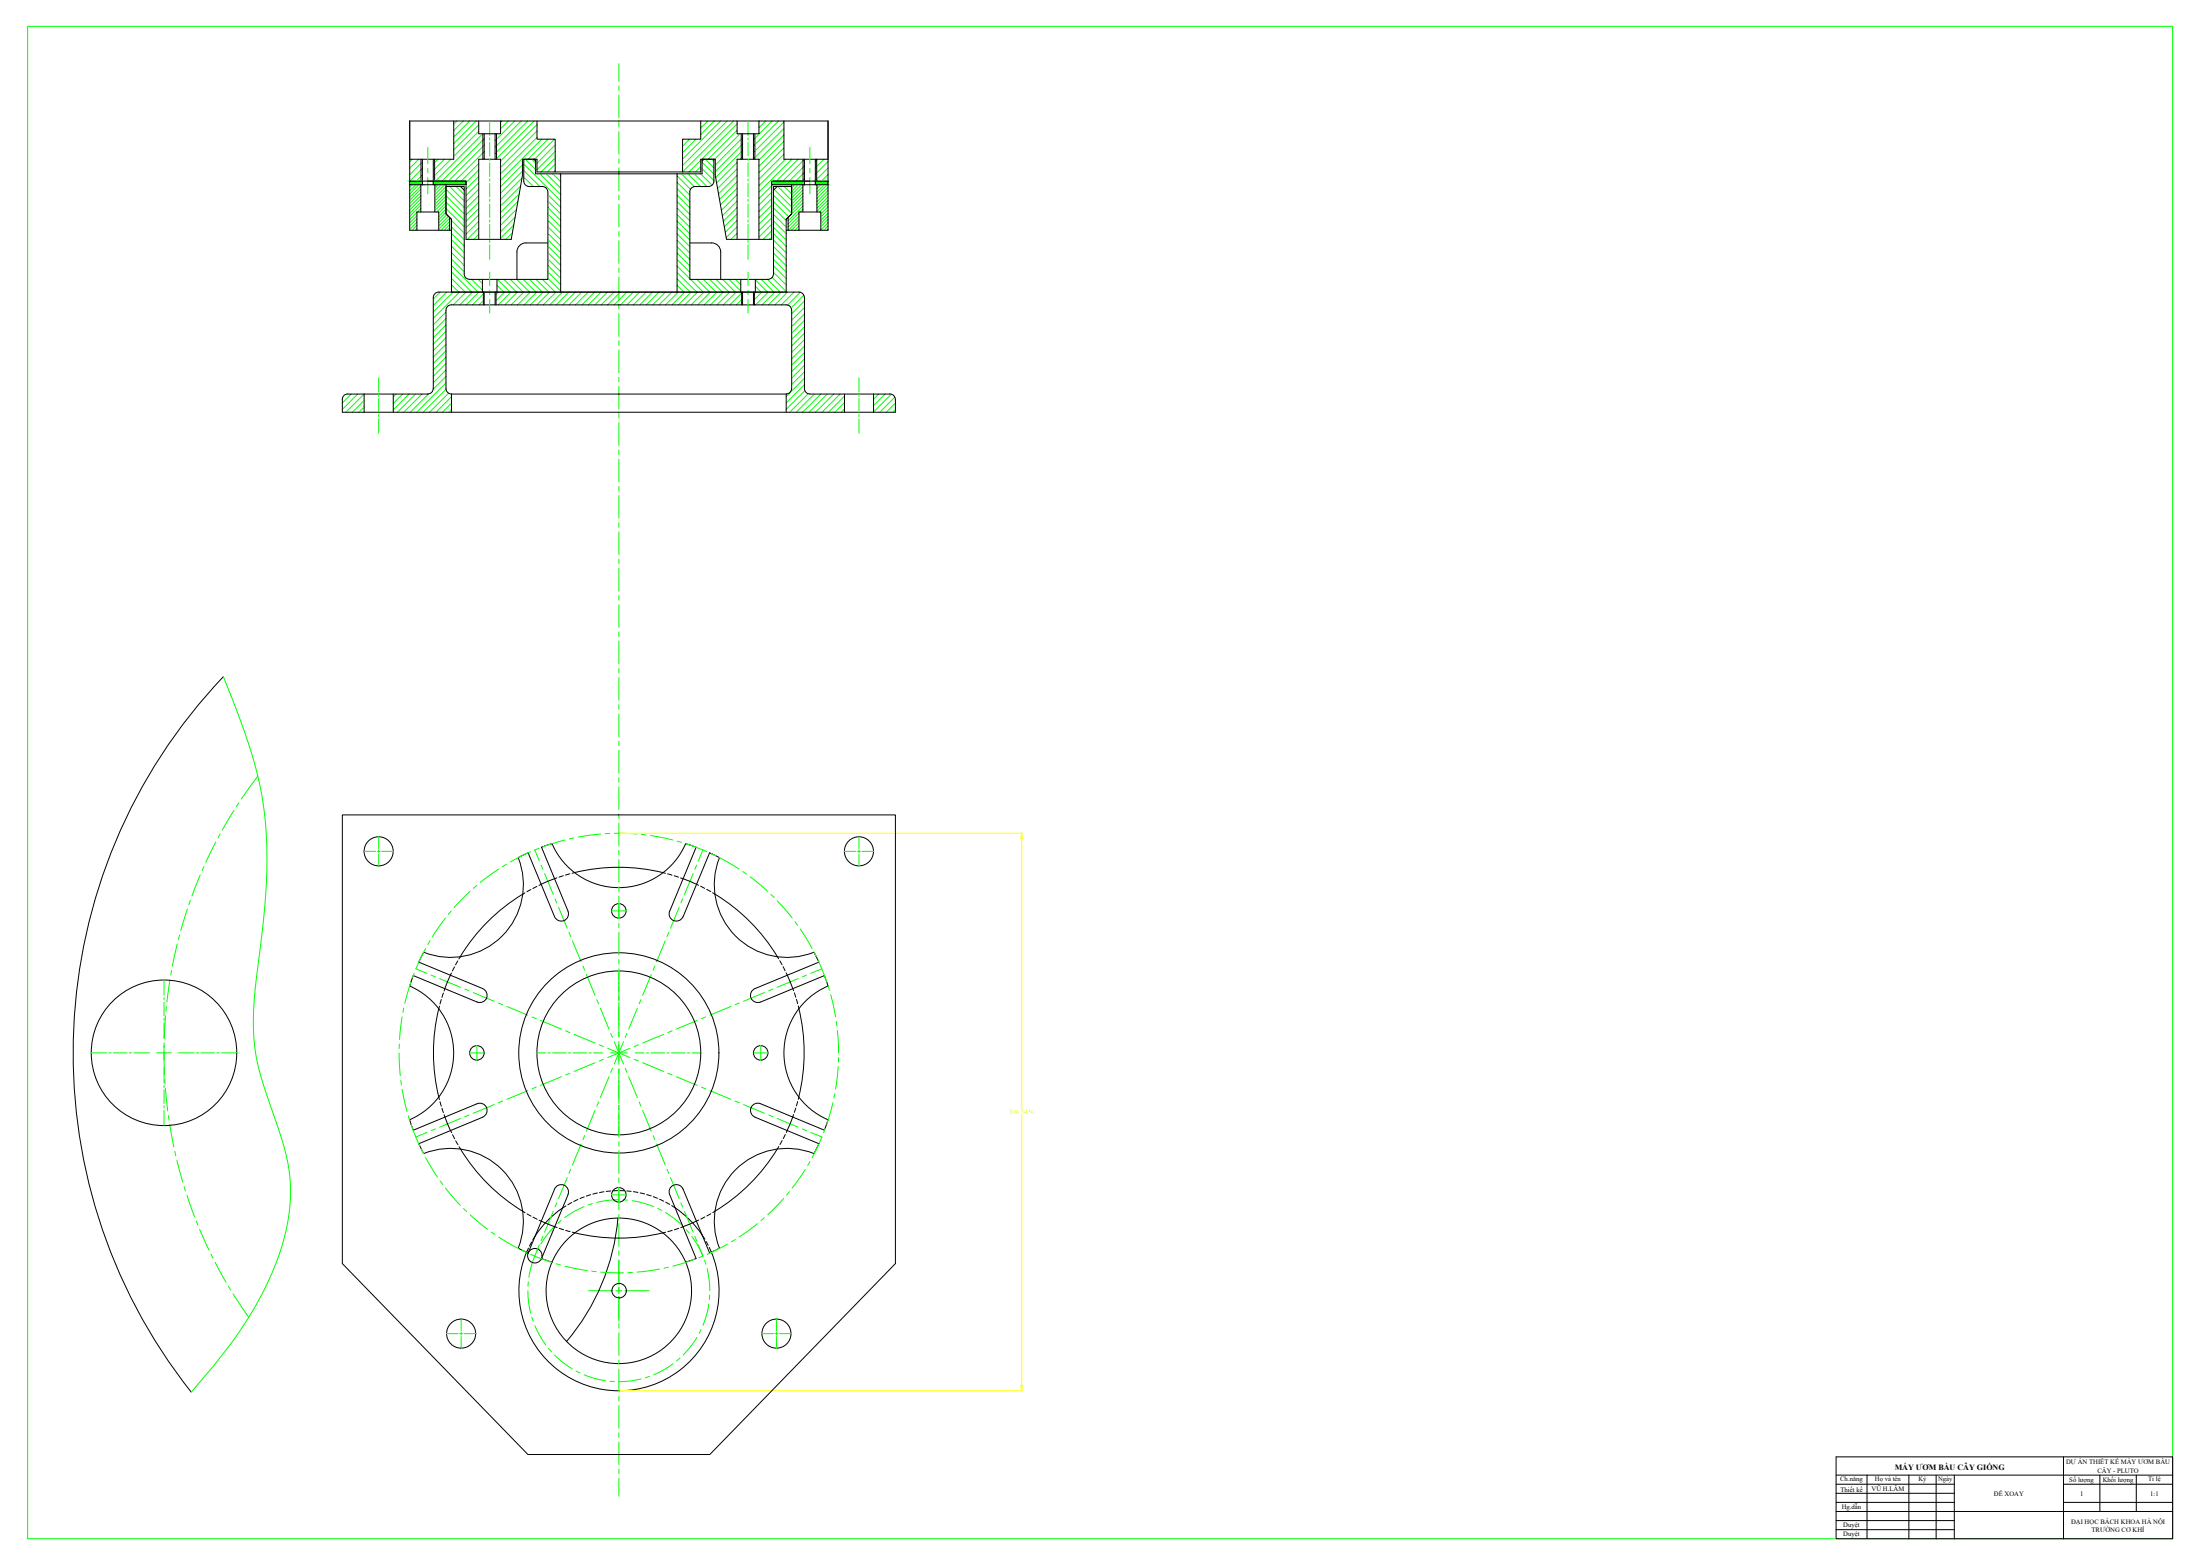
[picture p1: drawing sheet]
<svg xmlns="http://www.w3.org/2000/svg" width="1189mm" height="841mm" viewBox="0 0 1189 841" stroke-linecap="round" stroke-linejoin="round" font-family="sans-serif">
<!-- layer: LIENDAM -->
<path d="M15 14h1159v817h-1159z" fill="none" stroke="#0f0" stroke-width=".54"/>
<!-- layer: net dam -->
<g fill="none" stroke="#000" stroke-width=".54">
<path d="M245 65v21h-24M259 65v7h12v-7M262 72v14M268 72v14M290 65v10h10v18M379 65v10h-10v18M398 65v7h12v-7M401 72v14M407 72v14M424 65v21h23M221 98h31v2h-31zM221 100v24h22v-7"/>
<path d="M221 98v-33h226v33M227 100v15M228 86v14M231 98h21v31h24l6-34v-9h8v7h89v-7h8v9l6 34h24v-31h21M234 86v14M235 100v15M241 100v16l3 2M283 86v12l1 2 1 1h8M289 87v-1h-1l1 1v7h90v-7l1-1h-1v1M303 94v64M366 94v64M386 86v12l-1 2-1 1h-8"/>
<path d="M417 98h30v2h-30zM428 100v16l-3 2M434 100v15M435 86v14M441 86v14M441 100v15M447 100v24h-21v-7M244 118v40h181v-40M249 101l2 2v46l1 1 2 1M249 101h-8v15l3 2M249 101h2v2M293 101h2l1 3"/>
<path d="M296 104v47h-42M373 104v47h42M376 101h-2l-1 3M420 101l-2 2v45l-1 2-2 1M420 101h8v15l-3 2M420 101h-2v2M225 124v-9h12v9M243 124h1M259 129v-43h12v43M296 131h-12a5 5 0 0 0-5 5v15M373 131h12a5 5 0 0 1 4 5v15M398 129v-43h12v43"/>
<path d="M425 124h1M432 124v-9h12v9M237 158h-2l-1 3v49l-1 2-2 1h-43M237 158h195h2l1 3M261 151v7M262 158v7M268 158v7M269 151v7M400 151v7M401 158v7M407 158v7M408 151v7"/>
<path d="M435 161v49M188 213h-2l-1 2v8h299v-8l-1-2h-2M197 213v10M213 213v10M244 213l-2-1-1-2v-42l1-3h2h182l1 1 1 2v42l-1 2-2 1M244 213h181M244 213v10M425 213v10M435 210l1 2 2 1h43M456 213v10M472 213v10M121 366a295 295 0 0 0-18 386"/>
<path d="M334 440h-149v243l100 103h99l100-103v-243h-149M300 475l-8 3M310 471a100 100 0 0 1 48 0M369 475l7 3M283 483a100 100 0 0 0-34 34M362 492a4 4 0 0 0 2 5 4 4 0 0 0 5-2l14-34 6 2a39 39 0 0 0 8 43 39 39 0 0 0 43 8M362 492l14-34-5-2a39 39 0 0 1-37 23 39 39 0 0 1-36-23l-5 2 14 34a4 4 0 0 1-2 5 4 4 0 0 1-5-2l-15-34-5 2a39 39 0 0 1-9 43 39 39 0 0 1-42 8l-3 6M386 483a100 100 0 0 1 34 34M226 520l35 14a4 4 0 0 1 2 5 4 4 0 0 1-5 2l-35-14-2 6a39 39 0 0 1 24 36 39 39 0 0 1-24 36l2 5 35-14a4 4 0 0 1 5 2 4 4 0 0 1-2 5l-35 15 3 5a39 39 0 0 1 42 9 39 39 0 0 1 9 42l5 3 15-35M440 514l2 6M443 520l-35 14a4 4 0 0 0-2 5 4 4 0 0 0 5 2l35-14 1 6a39 39 0 0 0-23 36 39 39 0 0 0 23 36l-1 5-35-14a4 4 0 0 0-5 2 4 4 0 0 0 2 5l35 15M243 527l-3 7"/>
<path d="M425 527l3 7M237 545a100 100 0 0 0 0 48M432 545a100 100 0 0 1 0 48M240 603l3 8M428 603l-3 7M442 618l-2 5M249 620a100 100 0 0 0 34 34M420 620a100 100 0 0 1-34 34M440 623a39 39 0 0 0-43 9 39 39 0 0 0-8 42l-6 3-14-35M293 660l7 3M300 642a4 4 0 0 1 5-2 4 4 0 0 1 2 5M304 653l-8 6-7 9"/>
<path d="M307 645l-14 35 5 2M334 658a119 119 0 0 1-28 67M362 645l14 35-5 2M365 652l8 7 6 8M369 642a4 4 0 0 0-5-2 4 4 0 0 0-2 5M376 660l-7 3M311 666a100 100 0 0 0 47 0M384 676a54 54 0 0 1-49 75 54 54 0 0 1-50-75M298 682a39 39 0 0 0 36 55 39 39 0 0 0 37-55M298 682a39 39 0 0 1 36-24 39 39 0 0 1 37 24M992 787h182v44h-182zM992 797h182"/>
<path d="M1009 797v34M1032 797v34M1046 797v34M1056 797v34M1115 787v44M1135 797v19M1154 797v19M992 802h64M992 807h64M992 812h64M992 816h182M1115 802h59"/>
<path d="M1115 812h59M992 821h64M992 826h64"/>
<circle cx="205" cy="460" r="8"/>
<circle cx="464" cy="460" r="8"/>
<circle cx="334" cy="492" r="4"/>
<circle cx="89" cy="569" r="39"/>
<circle cx="258" cy="569" r="4"/>
<circle cx="334" cy="569" r="54"/>
<circle cx="334" cy="569" r="44"/>
<circle cx="411" cy="569" r="4"/>
<circle cx="334" cy="645" r="4"/>
<circle cx="289" cy="678" r="4"/>
<circle cx="335" cy="697" r="4"/>
<circle cx="249" cy="720" r="8"/>
<circle cx="420" cy="720" r="8"/>
</g>
<!-- layer: duong tam -->
<g fill="none" stroke="#0f0" stroke-width=".54">
<path d="M334 34v10M334 46v3M334 51v13M231 80v8M265 65v8M265 74v2M265 77v7M334 66v3M334 71v12M404 65v8M404 74v2M404 77v7"/>
<path d="M438 80v8M231 91v2M231 96v9M265 86v1M265 88v7M265 97v1M265 99v7M334 86v2M334 91v12M404 86v1M404 88v7M404 97v1"/>
<path d="M404 99v7M438 91v2M438 96v9M265 108v1M265 110v7M265 119v1M334 105v3M334 110v13M404 108v1M404 110v7M404 119v1M265 121v8"/>
<path d="M265 130v1M265 132v8M334 125v3M334 130v12M404 121v8M404 130v1M404 132v8M265 147v7M265 157v2M334 145v2M334 150v12M404 147v7"/>
<path d="M404 157v2M265 162v7M334 164v3M334 169v13M404 162v7M334 184v3M334 189v12M205 204v8M205 213v1M205 215v8M334 204v2M334 209v12"/>
<path d="M464 204v8M464 213v1M464 215v8M205 224v1M205 226v8M334 223v3M334 228v13M464 224v1M464 226v8M334 243v3M334 248v12M334 263v2"/>
<path d="M334 268v12M334 282v3M334 287v13M334 302v3M334 307v12M334 322v2M334 327v12M334 341v3M334 346v13M334 361v3M334 366v12M334 381v2"/>
<path d="M334 386v12M139 419l-9 13M334 400v3M334 405v13M126 438l-6 10M129 434l-1 2M334 420v2M334 425v12M334 440v2M117 455l-6 11M119 450l-1 3M197 460h6"/>
<path d="M204 460h1M205 452v6M205 459v2M206 460h7M289 459l2 6M291 458l-2 1M305 454l-11 3M310 453h-2M325 451l-13 1M330 450h-3M332 450l12 1M334 445v12"/>
<path d="M334 459v3M347 451h2M352 451l12 3M366 454l2 1M371 456l11 4M380 459l-3 6M456 460h7M463 460h2M464 452v6M464 459v2M466 460h6M108 473l-4 11"/>
<path d="M110 468l-1 2M205 461v7M258 478l-2 2M269 469l-9 8M274 467l-2 1M287 460l-11 6M292 467l1 3M294 472l5 11M334 464v13M334 479v2M375 472l-5 11M376 467l-1 3"/>
<path d="M384 461l3 1M389 463l10 6M401 471l2 1M405 474l10 7M464 461v7M101 491l-3 12M103 486l-1 3M241 496l-7 10M244 492l-2 2M254 481l-9 9M300 485l1 3M302 490l5 11"/>
<path d="M330 492h4M334 492h1M334 484v12M334 499v2M335 492h3M367 490l-5 11M369 485l-1 3M417 483l1 2M420 487l8 9M430 498l1 2M96 510l-3 12M97 505l-1 2"/>
<path d="M230 512l-5 11M232 508l-1 2M307 504l1 2M309 508l5 12M334 504v12M334 518v3M359 508l-4 12M361 504l-1 2M432 502l7 10M440 514l1 3M442 519l5 11M89 529v9"/>
<path d="M89 539v1M92 529l-2 12M93 524l-1 3M222 530l-3 12M224 526l-1 2M225 523l6 3M233 527l2 1M238 529l11 4M251 534l2 1M256 536l11 5M315 522l1 2M317 526l5 12"/>
<path d="M334 523v17M352 526l-5 12M354 522l-1 2M413 536l-11 5M418 534l-3 1M431 529l-11 4M436 527l-2 1M444 523l-6 3M448 533v2M449 537l3 12M89 541v8M89 550v1"/>
<path d="M89 552v9M89 549v12M90 544v2M217 549l-1 12M218 544v3M269 542l3 1M274 544l11 4M288 549l2 1M292 551l11 5M306 557l2 1M310 559l12 4M322 540l1 2"/>
<path d="M324 545l5 11M330 558l1 2M334 542v18M339 558l-1 2M344 545l-4 11M346 540l-1 2M359 559l-12 4M363 557l-2 1M377 551l-12 5M381 549l-2 1M395 544l-11 4M399 542l-2 1"/>
<path d="M452 552v2M453 557v12M49 569h9M59 569h1M61 569h8M70 569h1M72 569h9M85 569h8M89 568v13M89 565v8M89 577v8M89 563v3"/>
<path d="M96 569h9M106 569h1M109 569h7M117 569h1M120 569h8M216 569v12M216 564v2M254 569h3M257 569h1M258 565v3M258 568v1M258 570v3"/>
<path d="M259 569h3M290 569h5M296 569h1M299 569h7M307 569h1M308 580l-2 1M310 569h7M318 569h1M321 569h5M322 574l-12 5M324 564l2 1M326 572l-2 1"/>
<path d="M328 566l12 5M330 569h9M331 577l-1 2M332 563l2 6M334 563v12M334 577v18M334 569l3 6M334 569l-6 2M337 563l-5 12M338 577l1 2M340 566l-6 3M343 572l2 1"/>
<path d="M343 569h5M345 564l-2 1M347 574l12 5M349 569h2M352 569h7M360 569h2M361 580l2 1M363 569h7M371 569h2M374 569h5M407 569h3M411 569h1"/>
<path d="M411 565v3M411 568v1M411 570v3M412 569h3M453 576l-1 12M453 571v3M89 586v1M89 589v7M89 597v2M89 600v8M89 583v2M89 588l2 12"/>
<path d="M217 584v2M217 588l3 12M267 597l-11 4M272 595l-3 1M285 589l-11 5M290 587l-2 1M303 582l-11 4M322 600l-5 11M323 595l-1 2M329 582l-5 11M334 595v1M334 597v17"/>
<path d="M340 582l4 11M345 595l1 2M347 600l5 11M365 582l12 4M379 587l2 1M384 589l11 5M397 595l2 1M402 597l11 4M450 596l-3 11M451 591v2M91 603v2M92 607l2 13"/>
<path d="M221 603v2M222 607l5 12M231 612l-6 2M235 610l-2 1M249 604l-11 5M253 602l-2 1M314 618l-5 11M316 613l-1 3M334 617v2M353 613l1 3M355 618l4 11M415 602l3 1"/>
<path d="M420 604l11 5M434 610l2 1M438 612l6 2-5 11M446 610l-1 2M94 622l1 2M96 627l3 12M228 621l1 2M230 625l6 11M238 638l1 2M307 636l-5 11M308 632l-1 2M334 622v12"/>
<path d="M334 636v3M360 632l1 2M362 636l5 11M435 632l-7 10M438 627l-2 3M99 641l1 2M101 646l4 11M106 659l1 3M241 642l8 9M250 653l2 2M254 656l9 8M299 654l-5 12"/>
<path d="M301 650l-1 2M303 659l-2 2M316 652l-11 6M320 650l-2 1M330 645h4M334 645h1M334 648l-12 2M334 641v13M334 656v2M335 645h3M337 648h2M342 649l11 3"/>
<path d="M355 653l3 1M360 655l9 7M368 650l1 2M370 654l5 12M413 658l-2 1M423 647l-8 9M427 644l-2 2M108 664l5 11M114 677l1 3M265 665l2 2M269 668l11 6M282 676l3 1"/>
<path d="M287 678l11 4M291 674l-1 2M291 672l-4 11-1 7M293 668l-1 2M300 662l-8 10M334 661v12M334 676v2M371 664l1 2M374 668l6 10M375 668l1 2M377 672l3 6M380 678l-2 1"/>
<path d="M393 672l-11 6M397 670l-2 1M409 661l-10 7M116 682l6 11M123 695l2 2M126 699l8 13M285 697l1 6 1 6M285 692v3M301 683h2M305 684l12 2M318 697h13M320 687h2"/>
<path d="M325 687l12 1M333 697h3M334 681v13M334 695v4M338 697h13M342 687h-3M356 686l-12 1M361 684l-2 1M375 680l-11 4M381 681v2M382 685l2 12M383 700v2"/>
<path d="M249 712v7M249 720v1M287 711l1 3M289 716l6 10M334 700v14M334 715v2M334 720v12M379 718l-1 2M383 704l-3 12M420 712v7M420 720v1M241 720h7"/>
<path d="M248 720h2M249 722v6M251 720h6M296 728l2 2M300 732l9 7M334 735v2M334 740v12M364 737l-11 6M367 734l-1 1M377 722l-8 10M412 720h6M419 720h1"/>
<path d="M420 722v6M421 720h7M311 741l2 1M316 743l11 3M330 746h2M334 754v3M334 759v12M346 745l-12 1M351 743l-2 1M334 774v2M334 779v12M334 794v2"/>
<path d="M334 799v9"/>
</g>
<!-- layer: net dut -->
<g fill="none" stroke="#000" stroke-width=".54">
<path d="M290 479l-2 1M292 478h-1M301 474l-1 1M304 473l-2 1M308 472l-2 1M310 471l-1 1M358 471l2 1M361 472l2 1M364 473l3 1M368 474l1 1M376 478h1M379 479l2 1"/>
<path d="M284 482l-1 1M287 480l-2 2M382 480l2 2M385 482l1 1M247 519l-1 2M249 517l-1 1M420 517l1 1M421 519l2 2M238 540v2M240 536l-1 3M240 534v1M244 526l-1 1"/>
<path d="M246 522l-2 2M423 522l1 2M425 525v2M428 534l1 1M429 536l1 3M430 540l1 2M237 543v2M431 543l1 2M237 593v1M238 595v2M239 599l1 2M430 599l-1 2"/>
<path d="M431 595l-1 2M432 593l-1 1M240 602v1M243 611l1 1M245 613l1 2M246 616l1 2M248 619l1 2M421 619l-1 1M423 616l-2 2M424 613l-1 2M425 611v1M429 602l-1 1"/>
<path d="M283 654l1 1M285 656l2 1M288 657l2 2M291 659l2 1M306 651l-2 2M309 650l-2 1M312 648l-2 1M316 647h-3M319 645l-2 1M323 644l-3 1M326 644h-2M330 643l-2 1"/>
<path d="M334 643h-3M335 643h2M339 643l2 1M342 644h3M346 644l2 1M350 645l2 1M353 646l2 1M356 648l3 1M360 649l2 2M363 651l2 1M378 659l-2 1M381 657l-2 1"/>
<path d="M384 656l-2 1M386 654l-1 1M286 674l-1 2M287 671l-1 2M289 668l-1 2M300 663h1M302 663l3 1M306 665h2M309 666h2M360 666h-2M363 665h-2M367 663l-3 1"/>
<path d="M369 663h-1M379 667l2 2M382 671l1 2M383 674l1 2"/>
</g>
<!-- layer: kich thuoc -->
<path d="M334 450h218M552 453v146M552 602v146M334 751h218" fill="none" stroke="#ff0" stroke-width=".54"/>
<g fill="#ff0" stroke="#ff0" stroke-width=".54">
<path d="M552 450l1 3h-1z"/>
<path d="M552 748h1l-1 3z"/>
</g>
<!-- layer: gach vat lieu -->
<g fill="none" stroke="#0f0" stroke-width=".54">
<path d="M247 65l-2 2M250 65l-5 6M254 65l-9 9M257 65l-12 13M259 67l-14 14M259 71l-14 13M261 72l-26 26M262 75l-23 23M262 78l-20 20M268 72v1M271 65v1M275 65l-4 5"/>
<path d="M278 65l-10 11M282 65l-14 14M285 65l-17 18M289 65l-21 21M290 67l-19 20M290 71l-19 19M290 74l-19 20M293 75l-22 22M296 75l-11 11M300 75l-11 11M300 78l-10 10M369 75v1"/>
<path d="M373 75l-4 4M376 75l-7 7M379 65v1M382 65l-3 4M386 65l-7 8M389 65l-20 21M393 65l-24 24M396 65l-27 28M398 67l-19 19M398 70l-15 16M400 72l-14 14M401 74l-14 15"/>
<path d="M401 78l-14 15M410 65v1M414 65l-4 4M417 65l-10 10M421 65l-14 14M424 66l-17 16M424 69l-17 17M424 73l-14 13M424 76l-14 14M424 80l-14 13M223 86l-2 1M223 100l-2 1"/>
<path d="M225 100l-4 3M226 86l-5 5M226 100l-5 5M228 88l-7 6M228 91l-7 7M228 94l-3 4M235 100h.1M237 86l-3 3M237 100l-2 2M239 100l-4 3M240 86l-6 6M240 100l-5 5"/>
<path d="M244 86l-10 10M259 88l-10 10M259 92l-7 7M259 95l-7 7M259 99l-7 7M262 82l-16 16M262 85l-1 1M282 96l-11 12M282 89l-11 12M282 93l-11 11M283 96l5 5M283 92l9 9"/>
<path d="M283 89l20 20M284 86l5 6M287 86l2 2M292 94l11 11M295 94l8 8M299 94l4 4M300 82l-10 10M300 85l-8 8M300 89l-4 4M300 92l-1 1M302 94l1 1M366 98l7 7"/>
<path d="M366 95l7 7M368 94l7 7M372 94l7 7M375 94l7 7M379 87l-7 6M379 90l-3 3M379 94l6 6M379 91l7 7M379 88l7 6M381 86l5 5M385 86l1 1M398 88l-11 11"/>
<path d="M398 91l-10 11M398 95l-10 10M398 98l-9 10M401 81l-14 15M401 85l-1 1M424 83l-14 14M424 86l-14 14M428 86l-18 18M428 100h.1M430 100l-2 2M431 86l-11 12M431 100l-3 3"/>
<path d="M433 100l-5 5M435 86l-12 12M435 90l-8 8M435 93l-5 5M435 97l-2 1M442 86l-1 1M442 100h-1M444 100l-3 2M445 86l-4 5M445 100l-4 4M447 100l-6 5M447 87l-6 7"/>
<path d="M447 91l-6 7M447 94l-3 4M447 98h.1M225 115l-4 4M225 117l-4 3M225 118l-4 4M227 102l-6 6M227 106l-6 6M227 109l-6 6M227 113l-1 2M227 100l-6 7M227 104l-6 6"/>
<path d="M227 107l-6 6M227 111l-6 6M227 114v1M241 106l-6 6M241 113l10 9M241 109l10 10M241 106l10 10M241 102l10 10M241 101l-6 6M241 103l-6 6M241 104l-6 6M241 108l-6 6"/>
<path d="M241 109l-5 6M241 111l-4 4M241 113l-4 4M241 115l-4 4M241 116l-4 4M242 117l-5 5M243 118l-6 6M243 120l-5 4M243 101l8 8M244 119l7 7M247 101l4 4M259 102l-7 7"/>
<path d="M259 106l-7 7M259 109l-7 7M259 113l-7 7M259 116l-7 7M259 120l-7 6M278 117l-7 8M279 113l-8 9M280 109l-9 9M281 105l-10 10M281 100l-10 11M296 119l7 7M296 116l7 6"/>
<path d="M296 112l7 7M296 109l7 6M296 105l7 7M366 119l7 7M366 116l7 7M366 112l7 7M366 109l7 7M366 105l7 7M366 102l7 7M398 102l-9 9M398 105l-8 9M398 109l-8 8"/>
<path d="M398 112l-7 8M398 116l-7 6M398 119l-6 6M417 100l-7 7M417 104l-7 7M417 107l-7 7M417 111l-7 7M417 114l-7 7M417 118l-7 7M418 119l7 7M418 116l7 7M418 112l7 7"/>
<path d="M418 109l8 8M418 105l10 10M418 102l10 10M420 101l8 7M424 101l4 4M427 101h1M432 117l-6 6M432 115l-6 6M432 119l-6 5M434 108l-6 6M434 111l-8 8M434 101l-6 6"/>
<path d="M434 103l-6 6M434 104l-6 6M434 106l-6 6M434 110l-8 8M434 113l-2 2M447 101l-6 6M447 105l-6 6M447 112l-3 4M447 119l-3 3M447 103l-6 6M447 106l-6 6M447 108l-6 6"/>
<path d="M447 110l-4 5M447 113l-3 4M447 115l-3 4M447 117l-3 4M225 122l-2 2M225 120l-4 4M225 123l-1 1M243 121l-3 3M243 123l-1 1M244 140l7 7M244 136l7 7M244 133l7 7"/>
<path d="M244 129l7 7M244 126l7 7M244 123l7 6M259 123l-6 6M259 127l-3 2M277 126l-4 3M278 122l-7 7M296 140l7 7M296 136l7 7M296 133l7 7M296 129l7 7M296 126l7 7"/>
<path d="M296 123l7 6M366 137l7 7M366 133l7 7M366 130l7 7M366 126l7 7M366 123l7 7M398 123l-6 5M398 126l-3 3M417 121l-7 7M417 125l-5 4M417 128l-1 1M418 137l7 7"/>
<path d="M418 133l7 7M418 130l7 7M418 126l7 7M418 123l7 7M432 120l-4 4M432 122l-2 2M432 124h-1M447 120l-3 4M447 122l-2 2M447 124h.1M238 158l-4 4M241 158l-7 7"/>
<path d="M244 157v1M244 154l4 4M244 150l7 8M244 147l11 11M244 143l14 15M245 158l-11 10M248 158l-14 14M252 158l-7 7M255 151l6 6M255 158l-7 7M258 151l3 2M259 158l-7 7"/>
<path d="M261 159l-6 6M269 158h.1M269 154l3 4M269 151l7 7M269 158l-1 1M272 151l7 7M273 158l-5 4M276 151l7 7M276 158l-7 7M279 151l7 7M280 158l-7 7M283 151l7 7"/>
<path d="M283 158l-7 7M286 151l7 7M287 158l-7 7M290 151l7 7M290 158l-7 7M293 151l7 7M294 158l-7 7M296 150l7 7M296 147l7 7M296 143l7 7M297 158l-7 7M300 158l-6 7"/>
<path d="M304 158l-7 7M307 158l-6 7M311 158l-7 7M314 158l-6 7M318 158l-7 7M321 158l-7 7M325 158l-7 7M328 158l-7 7M332 158l-7 7M335 158l-7 7M339 158l-7 7M342 158l-7 7"/>
<path d="M346 158l-7 7M349 158l-7 7M353 158l-7 7M356 158l-7 7M360 158l-7 7M363 158l-7 7M366 158h.1M366 154l4 4M366 151l7 7M366 147l11 11M366 144l7 7M366 140l7 7"/>
<path d="M367 158l-7 7M370 158l-7 7M373 151l7 7M373 158l-6 7M377 151l6 7M377 158l-7 7M380 151l7 7M380 158l-6 7M384 151l6 7M384 158l-7 7M387 151l7 7M387 158l-7 7"/>
<path d="M391 151l6 7M391 158l-7 7M394 151l6 6M394 158l-7 7M397 151l3 3M398 158l-7 7M401 158l-7 7M408 155l3 3M408 151l7 7M408 158h.1M411 151l7 7M412 158l-4 4"/>
<path d="M415 151l7 7M415 158l-7 7M417 150l8 7M418 147l7 7M418 144l7 6M418 140l7 7M419 158l-7 7M422 158l-7 7M426 158l-7 7M429 158l-7 7M432 158l-6 7M434 159l-6 7"/>
<path d="M241 169l-7 6M241 172l-7 7M241 176l-7 6M241 179l-7 7M261 162l-2 3M401 162l-3 3M435 163l-7 6M435 166l-7 7M435 170l-7 6M435 173l-7 7M435 176l-7 7M435 180l-7 7"/>
<path d="M241 182l-7 7M241 186l-7 7M241 189l-7 7M241 193l-7 7M241 196l-7 7M241 200l-7 7M435 183l-7 7M435 187l-7 7M435 190l-7 7M435 194l-7 7M435 197l-7 7M190 213l-5 5"/>
<path d="M193 213l-8 8M197 213l-10 10M197 216l-7 7M197 220l-3 3M214 213l-1 1M218 213l-5 5M221 213l-8 8M225 213l-10 10M228 213l-10 10M232 213l-10 10M241 203l-7 7M241 207l-16 16"/>
<path d="M241 210l-12 13M242 212l-10 11M244 214l-8 9M244 218l-5 5M435 201l-7 7M435 204l-10 10M435 208l-10 10M435 211l-10 10M437 213l-10 10M440 213l-10 10M444 213l-10 10M447 213l-10 10"/>
<path d="M451 213l-10 10M454 213l-10 10M456 214l-8 9M456 217l-5 6M475 213l-3 3M478 213l-6 6M482 213l-10 10M484 215l-9 8M484 218l-5 5M244 221l-1 2M456 221l-1 2M484 221l-2 2"/>
</g>
<!-- layer: net manh -->
<path d="M261 72v14M268 72v14M401 72v14M408 72v14M227 86v12M235 86v12M434 86v12M441 86v12M261 158v7M268 158v7M401 158v7M408 158v7" fill="none" stroke="#000" stroke-width=".54"/>
<!-- layer: gach vat lieu -->
<g fill="#0f0" stroke="#0f0" stroke-width=".54">
<path d="M234 98l18 2v-2zM234 98l18 2h-18z"/>
<path d="M221 98l7 2v-2zM221 98l7 2h-7z"/>
<path d="M441 98l6 2v-2zM441 98l6 2h-6z"/>
<path d="M417 98l18 2v-2zM417 98l18 2h-18z"/>
</g>
<!-- layer: AM_5 -->
<path d="M121 366a299 299 0 0 1 20 63 248 248 0 0 1 0 79 328 328 0 0 0-4 41 113 113 0 0 0 9 47 153 153 0 0 1 11 42 125 125 0 0 1-21 71l-3 5a294 294 0 0 1-30 38" fill="none" stroke="#0f0" stroke-width=".54"/>
<text font-size="4.4" x="1024" y="794">MÁY ƯƠM BẦU CÂY GIỐNG</text>
<text font-size="3.6" fill="#ff0" x="545" y="602">306.3436</text>
<g font-size="3.6">
<text x="1116" y="791">DỰ ÁN THIẾT KẾ MÁY ƯƠM BẦU</text>
<text x="1133" y="796">CÂY - PLUTO</text>
<text x="994" y="800">Ch.năng</text>
<text x="1013" y="800">Họ và tên</text>
<text x="1037" y="800">Ký</text>
<text x="1047" y="800">Ngày</text>
<text x="1118" y="800">Số lượng</text>
<text x="1136" y="800">Khối lượng</text>
<text x="1161" y="800">Tỉ lệ</text>
<text x="995" y="806">Thiết kế</text>
<text x="1011" y="805">VŨ H.LÂM</text>
<text x="1077" y="808">ĐẾ XOAY</text>
<text x="1124" y="808">1</text>
<text x="1162" y="808">1:1</text>
<text x="995" y="815">Hg.dẫn</text>
<text x="996" y="825">Duyệt</text>
<text x="1119" y="823">ĐẠI HỌC BÁCH KHOA HÀ NỘI</text>
<text x="1130" y="828">TRƯỜNG CƠ KHÍ</text>
<text x="996" y="830">Duyệt</text>
</g>
</svg>
